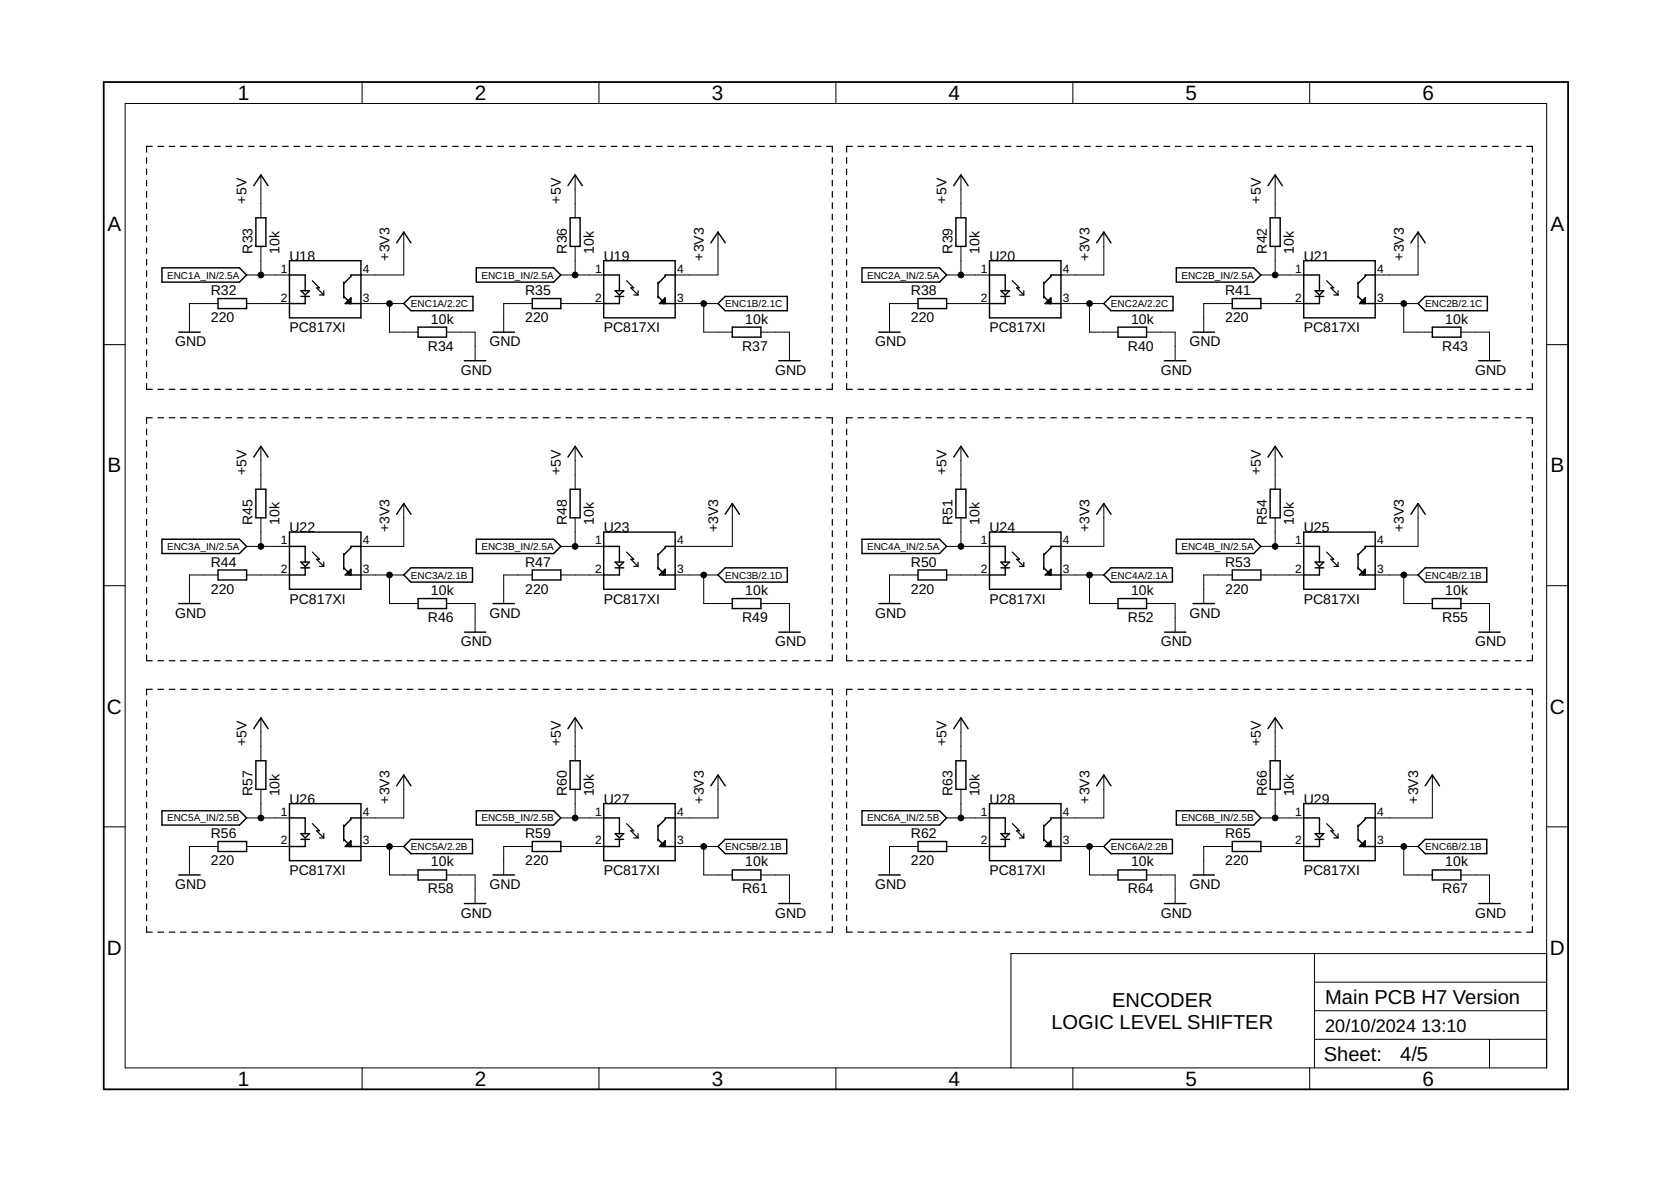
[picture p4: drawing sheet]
<svg xmlns="http://www.w3.org/2000/svg" width="297mm" height="210mm" viewBox="0 0 297 210" stroke-linecap="round" stroke-linejoin="round" font-family="sans-serif">
<g fill="none" stroke="#000" stroke-width=".21">
<path d="M26.1 28v1M26.1 30v1M26.1 32v1M26.1 34v1.1M26.1 36v1.1M26.1 38.1v1M27.1 26h-1v1M28.1 26h1M30.1 26h1M32.1 26h1M34.1 26h1M36.1 26h1"/>
<path d="M38.1 26h1.1M40.2 26h1M42.2 26h1M44.2 26h1M46.2 26h1M48.2 26h1M50.2 26h1M52.2 26h1.1M54.3 26h1M56.3 26h1M58.3 26h1M60.3 26h1"/>
<path d="M62.3 26h1M64.3 26h1M66.4 26h1M68.4 26h1M70.4 26h1M72.4 26h1M74.4 26h1M76.4 26h1M78.4 26h1.1M80.5 26h1M82.5 26h1M84.5 26h1"/>
<path d="M86.5 26h1M88.5 26h1M90.5 26h1M92.5 26h1.1M94.6 26h1M96.6 26h1M98.6 26h1M100.6 26h1M102.6 26h1M104.6 26h1M106.6 26h1.1M108.6 26h1.1"/>
<path d="M110.7 26h1M112.7 26h1M114.7 26h1M116.7 26h1M118.7 26h1M120.8 26h1M122.8 26h1M124.8 26h1M126.8 26h1M128.8 26h1M130.8 26h1M132.8 26h1.1"/>
<path d="M134.9 26h1M136.9 26h1M138.9 26h1M140.9 26h1M142.9 26h1M144.9 26h1M146.9 26h1.1v1M148 28v1M148 30v1M148 32v1M148 34v1.1M148 36v1.1"/>
<path d="M148 38.1v1M150.5 28v1M150.5 30v1M150.5 32v1M150.5 34v1.1M150.5 36v1.1M150.5 38.1v1M151.5 26h-1v1M152.5 26h1M154.5 26h1M156.5 26h1M158.6 26h1"/>
<path d="M160.6 26h1M162.6 26h1M164.6 26h1M166.6 26h1M168.6 26h1.1M170.6 26h1.1M172.7 26h1M174.7 26h1M176.7 26h1M178.7 26h1M180.7 26h1M182.7 26h1"/>
<path d="M184.7 26h1.1M186.8 26h1M188.8 26h1M190.8 26h1M192.8 26h1M194.8 26h1M196.8 26h1M198.8 26h1.1M200.9 26h1M202.9 26h1M204.9 26h1M206.9 26h1"/>
<path d="M208.9 26h1M210.9 26h1M213 26h1M215 26h1M217 26h1M219 26h1M221 26h1M223 26h1M225 26h1.1M227.1 26h1M229.1 26h1M231.1 26h1"/>
<path d="M233.1 26h1M235.1 26h1M237.1 26h1M239.1 26h1.1M241.2 26h1M243.2 26h1M245.2 26h1M247.2 26h1M249.2 26h1M251.2 26h1M253.2 26h1.1M255.2 26h1.1"/>
<path d="M257.3 26h1M259.3 26h1M261.3 26h1M263.3 26h1M265.3 26h1M267.4 26h1M269.4 26h1M271.4 26h1v1M272.4 28v1M272.4 30v1M272.4 32v1M272.4 34v1.1"/>
<path d="M272.4 36v1.1M272.4 38.1v1M26.1 40.1v1M26.1 42.1v1M26.1 44.1v1M26.1 46.1v1M26.1 48.1v1M26.1 50.1v1M26.1 52.1v1M26.1 54.1v1M26.1 56.1v1M26.1 58.1v1"/>
<path d="M55.5 49.9l1.3 1.3h-.5l1.3 1.2M56.8 52.4h.8M57.6 51.7v.7M111.4 49.9l1.2 1.3h-.5l1.3 1.2M112.6 52.4h.8M113.4 51.7v.7M148 40.1v1M148 42.1v1M148 44.1v1M148 46.1v1M148 48.1v1M148 50.1v1"/>
<path d="M148 52.1v1M148 54.1v1M148 56.1v1M148 58.1v1M150.5 40.1v1M150.5 42.1v1M150.5 44.1v1M150.5 46.1v1M150.5 48.1v1M150.5 50.1v1M150.5 52.1v1M150.5 54.1v1"/>
<path d="M150.5 56.1v1M150.5 58.1v1M180 49.9l1.2 1.3h-.5l1.3 1.2M181.2 52.4h.8M182 51.7v.7M235.8 49.9l1.3 1.3h-.5l1.2 1.2M237.1 52.4h.7M237.8 51.7v.7M272.4 40.1v1M272.4 42.1v1M272.4 44.1v1M272.4 46.1v1"/>
<path d="M272.4 48.1v1M272.4 50.1v1M272.4 52.1v1M272.4 54.1v1M272.4 56.1v1M272.4 58.1v1M26.1 60.1v1.1M26.1 62.1v1.1M26.1 64.2v1M26.1 66.2v1M26.1 68.2v1h1M26.1 76.3v1"/>
<path d="M26.1 78.3v1M27.1 74.3h-1v1M28.1 69.2h1M28.1 74.3h1M30.1 69.2h1M30.1 74.3h1M32.1 69.2h1M32.1 74.3h1M34.1 69.2h1M34.1 74.3h1M36.1 69.2h1M36.1 74.3h1"/>
<path d="M38.1 69.2h1.1M38.1 74.3h1.1M40.2 69.2h1M40.2 74.3h1M42.2 69.2h1M42.2 74.3h1M44.2 69.2h1M44.2 74.3h1M46.2 69.2h1M46.2 74.3h1M48.2 69.2h1M48.2 74.3h1"/>
<path d="M50.2 69.2h1M50.2 74.3h1M52.2 69.2h1.1M52.2 74.3h1.1M54.3 69.2h1M54.3 74.3h1M56.3 69.2h1M56.3 74.3h1M58.3 69.2h1M58.3 74.3h1M60.3 69.2h1M60.3 74.3h1"/>
<path d="M62.3 69.2h1M62.3 74.3h1M64.3 69.2h1M64.3 74.3h1M66.4 69.2h1M66.4 74.3h1M68.4 69.2h1M68.4 74.3h1M70.4 69.2h1M70.4 74.3h1M72.4 69.2h1M72.4 74.3h1"/>
<path d="M74.4 69.2h1M74.4 74.3h1M76.4 69.2h1M76.4 74.3h1M78.4 69.2h1.1M78.4 74.3h1.1M80.5 69.2h1M80.5 74.3h1M82.5 69.2h1M82.5 74.3h1M84.5 69.2h1M84.5 74.3h1"/>
<path d="M86.5 69.2h1M86.5 74.3h1M88.5 69.2h1M88.5 74.3h1M90.5 69.2h1M90.5 74.3h1M92.5 69.2h1.1M92.5 74.3h1.1M94.6 69.2h1M94.6 74.3h1M96.6 69.2h1M96.6 74.3h1"/>
<path d="M98.6 69.2h1M98.6 74.3h1M100.6 69.2h1M100.6 74.3h1M102.6 69.2h1M102.6 74.3h1M104.6 69.2h1M104.6 74.3h1M106.6 69.2h1.1M106.6 74.3h1.1M108.6 69.2h1.1M108.6 74.3h1.1"/>
<path d="M110.7 69.2h1M110.7 74.3h1M112.7 69.2h1M112.7 74.3h1M114.7 69.2h1M114.7 74.3h1M116.7 69.2h1M116.7 74.3h1M118.7 69.2h1M118.7 74.3h1M120.8 69.2h1M120.8 74.3h1"/>
<path d="M122.8 69.2h1M122.8 74.3h1M124.8 69.2h1M124.8 74.3h1M126.8 69.2h1M126.8 74.3h1M128.8 69.2h1M128.8 74.3h1M130.8 69.2h1M130.8 74.3h1M132.8 69.2h1.1M132.8 74.3h1.1"/>
<path d="M134.9 69.2h1M134.9 74.3h1M136.9 69.2h1M136.9 74.3h1M138.9 69.2h1M138.9 74.3h1M140.9 69.2h1M140.9 74.3h1M142.9 69.2h1M142.9 74.3h1M144.9 69.2h1M144.9 74.3h1"/>
<path d="M146.9 74.3h1.1v1M148 60.1v1.1M148 62.1v1.1M148 64.2v1M148 66.2v1M148 68.2v1h-1.1M148 76.3v1M148 78.3v1M150.5 68.2v1h1M150.5 60.1v1.1M150.5 62.1v1.1M150.5 64.2v1"/>
<path d="M150.5 66.2v1M150.5 76.3v1M150.5 78.3v1M151.5 74.3h-1v1M152.5 69.2h1M152.5 74.3h1M154.5 69.2h1M154.5 74.3h1M156.5 69.2h1M156.5 74.3h1M158.6 69.2h1M158.6 74.3h1"/>
<path d="M160.6 69.2h1M160.6 74.3h1M162.6 69.2h1M162.6 74.3h1M164.6 69.2h1M164.6 74.3h1M166.6 69.2h1M166.6 74.3h1M168.6 69.2h1.1M168.6 74.3h1.1M170.6 69.2h1.1M170.6 74.3h1.1"/>
<path d="M172.7 69.2h1M172.7 74.3h1M174.7 69.2h1M174.7 74.3h1M176.7 69.2h1M176.7 74.3h1M178.7 69.2h1M178.7 74.3h1M180.7 69.2h1M180.7 74.3h1M182.7 69.2h1M182.7 74.3h1"/>
<path d="M184.7 69.2h1.1M184.7 74.3h1.1M186.8 69.2h1M186.8 74.3h1M188.8 69.2h1M188.8 74.3h1M190.8 69.2h1M190.8 74.3h1M192.8 69.2h1M192.8 74.3h1M194.8 69.2h1M194.8 74.3h1"/>
<path d="M196.8 69.2h1M196.8 74.3h1M198.8 69.2h1.1M198.8 74.3h1.1M200.9 69.2h1M200.9 74.3h1M202.9 69.2h1M202.9 74.3h1M204.9 69.2h1M204.9 74.3h1M206.9 69.2h1M206.9 74.3h1"/>
<path d="M208.9 69.2h1M208.9 74.3h1M210.9 69.2h1M210.9 74.3h1M213 69.2h1M213 74.3h1M215 69.2h1M215 74.3h1M217 69.2h1M217 74.3h1M219 69.2h1M219 74.3h1"/>
<path d="M221 69.2h1M221 74.3h1M223 69.2h1M223 74.3h1M225 69.2h1.1M225 74.3h1.1M227.1 69.2h1M227.1 74.3h1M229.1 69.2h1M229.1 74.3h1M231.1 69.2h1M231.1 74.3h1"/>
<path d="M233.1 69.2h1M233.1 74.3h1M235.1 69.2h1M235.1 74.3h1M237.1 69.2h1M237.1 74.3h1M239.1 69.2h1.1M239.1 74.3h1.1M241.2 69.2h1M241.2 74.3h1M243.2 69.2h1M243.2 74.3h1"/>
<path d="M245.2 69.2h1M245.2 74.3h1M247.2 69.2h1M247.2 74.3h1M249.2 69.2h1M249.2 74.3h1M251.2 69.2h1M251.2 74.3h1M253.2 69.2h1.1M253.2 74.3h1.1M255.2 69.2h1.1M255.2 74.3h1.1"/>
<path d="M257.3 69.2h1M257.3 74.3h1M259.3 69.2h1M259.3 74.3h1M261.3 69.2h1M261.3 74.3h1M263.3 69.2h1M263.3 74.3h1M265.3 69.2h1M265.3 74.3h1M267.4 69.2h1M267.4 74.3h1"/>
<path d="M269.4 69.2h1M269.4 74.3h1M271.4 74.3h1v1M272.4 68.2v1h-1M272.4 60.1v1.1M272.4 62.1v1.1M272.4 64.2v1M272.4 66.2v1M272.4 76.3v1M272.4 78.3v1M26.1 80.3v1M26.1 82.3v1"/>
<path d="M26.1 84.3v1M26.1 86.3v1M26.1 88.3v1M26.1 90.3v1M26.1 92.3v1M26.1 94.3v1.1M26.1 96.4v.9M26.1 98.4v1M55.5 98.1l1.3 1.3h-.5l1.3 1.3M57.6 99.9v.8M111.4 98.1l1.2 1.3h-.5l1.3 1.3M113.4 99.9v.8"/>
<path d="M148 80.3v1M148 82.3v1M148 84.3v1M148 86.3v1M148 88.3v1M148 90.3v1M148 92.3v1M148 94.3v1.1M148 96.4v.9M148 98.4v1M150.5 80.3v1M150.5 82.3v1"/>
<path d="M150.5 84.3v1M150.5 86.3v1M150.5 88.3v1M150.5 90.3v1M150.5 92.3v1M150.5 94.3v1.1M150.5 96.4v.9M150.5 98.4v1M180 98.1l1.2 1.3h-.5l1.3 1.3M182 99.9v.8M235.8 98.1l1.3 1.3h-.5l1.2 1.3M237.8 99.9v.8"/>
<path d="M272.4 80.3v1M272.4 82.3v1M272.4 84.3v1M272.4 86.3v1M272.4 88.3v1M272.4 90.3v1M272.4 92.3v1M272.4 94.3v1.1M272.4 96.4v.9M272.4 98.4v1M26.1 100.4v1M26.1 102.4v1"/>
<path d="M26.1 104.4v1M26.1 106.4v1M26.1 108.4v1M26.1 110.4v1M26.1 112.4v1M26.1 114.4v1M26.1 116.4v1h1M28.1 117.4h1M30.1 117.4h1M32.1 117.4h1M34.1 117.4h1M36.1 117.4h1"/>
<path d="M38.1 117.4h1.1M40.2 117.4h1M42.2 117.4h1M44.2 117.4h1M46.2 117.4h1M48.2 117.4h1M50.2 117.4h1M52.2 117.4h1.1M54.3 117.4h1M56.3 117.4h1M56.8 100.7h.8M58.3 117.4h1"/>
<path d="M60.3 117.4h1M62.3 117.4h1M64.3 117.4h1M66.4 117.4h1M68.4 117.4h1M70.4 117.4h1M72.4 117.4h1M74.4 117.4h1M76.4 117.4h1M78.4 117.4h1.1M80.5 117.4h1M82.5 117.4h1"/>
<path d="M84.5 117.4h1M86.5 117.4h1M88.5 117.4h1M90.5 117.4h1M92.5 117.4h1.1M94.6 117.4h1M96.6 117.4h1M98.6 117.4h1M100.6 117.4h1M102.6 117.4h1M104.6 117.4h1M106.6 117.4h1.1"/>
<path d="M108.6 117.4h1.1M110.7 117.4h1M112.6 100.7h.8M112.7 117.4h1M114.7 117.4h1M116.7 117.4h1M118.7 117.4h1M120.8 117.4h1M122.8 117.4h1M124.8 117.4h1M126.8 117.4h1M128.8 117.4h1"/>
<path d="M130.8 117.4h1M132.8 117.4h1.1M134.9 117.4h1M136.9 117.4h1M138.9 117.4h1M140.9 117.4h1M142.9 117.4h1M144.9 117.4h1M148 100.4v1M148 102.4v1M148 104.4v1M148 106.4v1"/>
<path d="M148 108.4v1M148 110.4v1M148 112.4v1M148 114.4v1M148 116.4v1h-1.1M150.5 100.4v1M150.5 102.4v1M150.5 104.4v1M150.5 106.4v1M150.5 108.4v1M150.5 110.4v1M150.5 112.4v1"/>
<path d="M150.5 114.4v1M150.5 116.4v1h1M152.5 117.4h1M154.5 117.4h1M156.5 117.4h1M158.6 117.4h1M160.6 117.4h1M162.6 117.4h1M164.6 117.4h1M166.6 117.4h1M168.6 117.4h1.1M170.6 117.4h1.1"/>
<path d="M172.7 117.4h1M174.7 117.4h1M176.7 117.4h1M178.7 117.4h1M180.7 117.4h1M181.2 100.7h.8M182.7 117.4h1M184.7 117.4h1.1M186.8 117.4h1M188.8 117.4h1M190.8 117.4h1M192.8 117.4h1"/>
<path d="M194.8 117.4h1M196.8 117.4h1M198.8 117.4h1.1M200.9 117.4h1M202.9 117.4h1M204.9 117.4h1M206.9 117.4h1M208.9 117.4h1M210.9 117.4h1M213 117.4h1M215 117.4h1M217 117.4h1"/>
<path d="M219 117.4h1M221 117.4h1M223 117.4h1M225 117.4h1.1M227.1 117.4h1M229.1 117.4h1M231.1 117.4h1M233.1 117.4h1M235.1 117.4h1M237.1 100.7h.7M237.1 117.4h1M239.1 117.4h1.1"/>
<path d="M241.2 117.4h1M243.2 117.4h1M245.2 117.4h1M247.2 117.4h1M249.2 117.4h1M251.2 117.4h1M253.2 117.4h1.1M255.2 117.4h1.1M257.3 117.4h1M259.3 117.4h1M261.3 117.4h1M263.3 117.4h1"/>
<path d="M265.3 117.4h1M267.4 117.4h1M269.4 117.4h1M272.4 100.4v1M272.4 102.4v1M272.4 104.4v1M272.4 106.4v1M272.4 108.4v1M272.4 110.4v1M272.4 112.4v1M272.4 114.4v1M272.4 116.4v1h-1"/>
<path d="M26.1 124.5v1M26.1 126.5v1M26.1 128.5v1M26.1 130.5v1.1M26.1 132.5v1.1M26.1 134.6v1M26.1 136.6v1M26.1 138.6v1M27.1 122.5h-1v1M28.1 122.5h1M30.1 122.5h1M32.1 122.5h1"/>
<path d="M34.1 122.5h1M36.1 122.5h1M38.1 122.5h1.1M40.2 122.5h1M42.2 122.5h1M44.2 122.5h1M46.2 122.5h1M48.2 122.5h1M50.2 122.5h1M52.2 122.5h1.1M54.3 122.5h1M56.3 122.5h1"/>
<path d="M58.3 122.5h1M60.3 122.5h1M62.3 122.5h1M64.3 122.5h1M66.4 122.5h1M68.4 122.5h1M70.4 122.5h1M72.4 122.5h1M74.4 122.5h1M76.4 122.5h1M78.4 122.5h1.1M80.5 122.5h1"/>
<path d="M82.5 122.5h1M84.5 122.5h1M86.5 122.5h1M88.5 122.5h1M90.5 122.5h1M92.5 122.5h1.1M94.6 122.5h1M96.6 122.5h1M98.6 122.5h1M100.6 122.5h1M102.6 122.5h1M104.6 122.5h1"/>
<path d="M106.6 122.5h1.1M108.6 122.5h1.1M110.7 122.5h1M112.7 122.5h1M114.7 122.5h1M116.7 122.5h1M118.7 122.5h1M120.8 122.5h1M122.8 122.5h1M124.8 122.5h1M126.8 122.5h1M128.8 122.5h1"/>
<path d="M130.8 122.5h1M132.8 122.5h1.1M134.9 122.5h1M136.9 122.5h1M138.9 122.5h1M140.9 122.5h1M142.9 122.5h1M144.9 122.5h1M146.9 122.5h1.1v1M148 124.5v1M148 126.5v1M148 128.5v1"/>
<path d="M148 130.5v1.1M148 132.5v1.1M148 134.6v1M148 136.6v1M148 138.6v1M150.5 124.5v1M150.5 126.5v1M150.5 128.5v1M150.5 130.5v1.1M150.5 132.5v1.1M150.5 134.6v1M150.5 136.6v1"/>
<path d="M150.5 138.6v1M151.5 122.5h-1v1M152.5 122.5h1M154.5 122.5h1M156.5 122.5h1M158.6 122.5h1M160.6 122.5h1M162.6 122.5h1M164.6 122.5h1M166.6 122.5h1M168.6 122.5h1.1M170.6 122.5h1.1"/>
<path d="M172.7 122.5h1M174.7 122.5h1M176.7 122.5h1M178.7 122.5h1M180.7 122.5h1M182.7 122.5h1M184.7 122.5h1.1M186.8 122.5h1M188.8 122.5h1M190.8 122.5h1M192.8 122.5h1M194.8 122.5h1"/>
<path d="M196.8 122.5h1M198.8 122.5h1.1M200.9 122.5h1M202.9 122.5h1M204.9 122.5h1M206.9 122.5h1M208.9 122.5h1M210.9 122.5h1M213 122.5h1M215 122.5h1M217 122.5h1M219 122.5h1"/>
<path d="M221 122.5h1M223 122.5h1M225 122.5h1.1M227.1 122.5h1M229.1 122.5h1M231.1 122.5h1M233.1 122.5h1M235.1 122.5h1M237.1 122.5h1M239.1 122.5h1.1M241.2 122.5h1M243.2 122.5h1"/>
<path d="M245.2 122.5h1M247.2 122.5h1M249.2 122.5h1M251.2 122.5h1M253.2 122.5h1.1M255.2 122.5h1.1M257.3 122.5h1M259.3 122.5h1M261.3 122.5h1M263.3 122.5h1M265.3 122.5h1M267.4 122.5h1"/>
<path d="M269.4 122.5h1M271.4 122.5h1v1M272.4 124.5v1M272.4 126.5v1M272.4 128.5v1M272.4 130.5v1.1M272.4 132.5v1.1M272.4 134.6v1M272.4 136.6v1M272.4 138.6v1M26.1 140.6v1M26.1 142.6v1"/>
<path d="M26.1 144.6v1M26.1 146.6v1M26.1 148.6v1M26.1 150.6v1M26.1 152.6v1M26.1 154.6v1M26.1 156.6v1M26.1 158.6v1.1M55.5 146.4l1.3 1.3h-.5l1.3 1.2M56.8 148.9h.8M57.6 148.2v.7M111.4 146.4l1.2 1.3h-.5l1.3 1.2"/>
<path d="M112.6 148.9h.8M113.4 148.2v.7M148 140.6v1M148 142.6v1M148 144.6v1M148 146.6v1M148 148.6v1M148 150.6v1M148 152.6v1M148 154.6v1M148 156.6v1M148 158.6v1.1"/>
<path d="M150.5 140.6v1M150.5 142.6v1M150.5 144.6v1M150.5 146.6v1M150.5 148.6v1M150.5 150.6v1M150.5 152.6v1M150.5 154.6v1M150.5 156.6v1M150.5 158.6v1.1M180 146.4l1.2 1.3h-.5l1.3 1.2M181.2 148.9h.8"/>
<path d="M182 148.2v.7M235.8 146.4l1.3 1.3h-.5l1.2 1.2M237.1 148.9h.7M237.8 148.2v.7M272.4 140.6v1M272.4 142.6v1M272.4 144.6v1M272.4 146.6v1M272.4 148.6v1M272.4 150.6v1M272.4 152.6v1M272.4 154.6v1"/>
<path d="M272.4 156.6v1M272.4 158.6v1.1M26.1 160.7v1M26.1 162.7v1M26.1 164.7v1h1M28.1 165.7h1M30.1 165.7h1M32.1 165.7h1M34.1 165.7h1M36.1 165.7h1M38.1 165.7h1.1M40.2 165.7h1"/>
<path d="M42.2 165.7h1M44.2 165.7h1M46.2 165.7h1M48.2 165.7h1M50.2 165.7h1M52.2 165.7h1.1M54.3 165.7h1M56.3 165.7h1M58.3 165.7h1M60.3 165.7h1M62.3 165.7h1M64.3 165.7h1"/>
<path d="M66.4 165.7h1M68.4 165.7h1M70.4 165.7h1M72.4 165.7h1M74.4 165.7h1M76.4 165.7h1M78.4 165.7h1.1M80.5 165.7h1M82.5 165.7h1M84.5 165.7h1M86.5 165.7h1M88.5 165.7h1"/>
<path d="M90.5 165.7h1M92.5 165.7h1.1M94.6 165.7h1M96.6 165.7h1M98.6 165.7h1M100.6 165.7h1M102.6 165.7h1M104.6 165.7h1M106.6 165.7h1.1M108.6 165.7h1.1M110.7 165.7h1M112.7 165.7h1"/>
<path d="M114.7 165.7h1M116.7 165.7h1M118.7 165.7h1M120.8 165.7h1M122.8 165.7h1M124.8 165.7h1M126.8 165.7h1M128.8 165.7h1M130.8 165.7h1M132.8 165.7h1.1M134.9 165.7h1M136.9 165.7h1"/>
<path d="M138.9 165.7h1M140.9 165.7h1M142.9 165.7h1M144.9 165.7h1M148 160.7v1M148 162.7v1M148 164.7v1h-1.1M150.5 160.7v1M150.5 162.7v1M150.5 164.7v1h1M152.5 165.7h1M154.5 165.7h1"/>
<path d="M156.5 165.7h1M158.6 165.7h1M160.6 165.7h1M162.6 165.7h1M164.6 165.7h1M166.6 165.7h1M168.6 165.7h1.1M170.6 165.7h1.1M172.7 165.7h1M174.7 165.7h1M176.7 165.7h1M178.7 165.7h1"/>
<path d="M180.7 165.7h1M182.7 165.7h1M184.7 165.7h1.1M186.8 165.7h1M188.8 165.7h1M190.8 165.7h1M192.8 165.7h1M194.8 165.7h1M196.8 165.7h1M198.8 165.7h1.1M200.9 165.7h1M202.9 165.7h1"/>
<path d="M204.9 165.7h1M206.9 165.7h1M208.9 165.7h1M210.9 165.7h1M213 165.7h1M215 165.7h1M217 165.7h1M219 165.7h1M221 165.7h1M223 165.7h1M225 165.7h1.1M227.1 165.7h1"/>
<path d="M229.1 165.7h1M231.1 165.7h1M233.1 165.7h1M235.1 165.7h1M237.1 165.7h1M239.1 165.7h1.1M241.2 165.7h1M243.2 165.7h1M245.2 165.7h1M247.2 165.7h1M249.2 165.7h1M251.2 165.7h1"/>
<path d="M253.2 165.7h1.1M255.2 165.7h1.1M257.3 165.7h1M259.3 165.7h1M261.3 165.7h1M263.3 165.7h1M265.3 165.7h1M267.4 165.7h1M269.4 165.7h1M272.4 160.7v1M272.4 162.7v1M272.4 164.7v1h-1"/>
</g>
<g fill="none" stroke="#000" stroke-width=".25">
<path d="M45.1 33l1.3-1.9 1.2 1.9M45.5 38.7h1.8v5.1h-1.8zM101 33l1.2-1.9 1.3 1.9M101.3 38.7h1.8v5.1h-1.8zM169.5 33l1.3-1.9 1.3 1.9M169.9 38.7h1.8v5.1h-1.8zM225.4 33l1.3-1.9 1.2 1.9M225.8 38.7h1.8v5.1h-1.8zM28.8 47.6h13.8l1.2 1.3-1.2 1.2h-13.8zM31.8 59h3.8M38.8 53.1h5v1.7h-5zM51.5 48.9h2.8v2.8"/>
<path d="M51.5 46.3h12.7v10.2h-12.7zM53.5 52.7h1.5M53.5 51.7h1.5l-.7 .7zM54.3 52.7v1.3h-2.8M61.1 52.7l1.3 1.3v-1.1l-1 1.1h2.8M61.1 50.1v2.8M61.6 53.7h.3M61.9 53.7l.2 .3v-.6l.3 .3M62.4 53.2l-.5 .5M64.2 48.9h-1.8v.2l-1.3 1.3M70.5 43.2l1.3-1.9 1.2 1.9M73 52.7h11.1v2.5h-11.1l-1.2-1.2z"/>
<path d="M74.3 58.1h5.1v1.8h-5.1zM84.7 47.6h13.7l1.3 1.3-1.3 1.2h-13.7zM87.6 59h3.8M94.6 53.1h5.1v1.7h-5.1zM107.3 48.9h2.8v2.8M107.3 46.3h12.7v10.2h-12.7zM109.3 52.7h1.6M109.3 51.7h1.6l-.8 .7zM110.1 52.7v1.3h-2.8M117 52.7l1.2 1.3v-1.1l-1 1.1h2.8M117 50.1v2.8M117.5 53.7h.2"/>
<path d="M117.7 53.7l.3 .3v-.6l.2 .3M118.2 53.2l-.5 .5M120 48.9h-1.8v.2l-1.2 1.3M126.4 43.2l1.2-1.9 1.3 1.9M128.9 52.7h11.1v2.5h-11.1l-1.3-1.2zM130.2 58.1h5.1v1.8h-5.1zM153.2 47.6h13.8l1.3 1.3-1.3 1.2h-13.8zM156.2 59h3.8M163.2 53.1h5.1v1.7h-5.1zM175.9 48.9h2.8v2.8M175.9 46.3h12.7v10.2h-12.7zM177.9 52.7h1.6"/>
<path d="M177.9 51.7h1.6l-.8 .7zM178.7 52.7v1.3h-2.8M185.5 52.7l1.3 1.3v-1.1l-1 1.1h2.8M185.5 50.1v2.8M186.1 53.7h.2M186.3 53.7l.3 .3v-.6l.2 .3M186.8 53.2l-.5 .5M188.6 48.9h-1.8v.2l-1.3 1.3M194.9 43.2l1.3-1.9 1.3 1.9M196.2 54l1.3-1.3h11v2.5h-11zM198.7 58.1h5.1v1.8h-5.1zM209.1 47.6h13.8l1.2 1.3-1.2 1.2h-13.8z"/>
<path d="M212.1 59h3.8M219.1 53.1h5v1.7h-5zM231.8 48.9h2.7v2.8M231.8 46.3h12.7v10.2h-12.7zM233.8 52.7h1.5M233.8 51.7h1.5l-.8 .7zM234.5 52.7v1.3h-2.7M241.4 52.7l1.3 1.3v-1.1l-1 1.1h2.8M241.4 50.1v2.8M241.9 53.7h.3M242.2 53.7l.2 .3v-.6l.3 .3M242.7 53.2l-.5 .5"/>
<path d="M244.5 48.9h-1.8v.2l-1.3 1.3M250.8 43.2l1.3-1.9 1.2 1.9M253.3 52.7h11.1v2.5h-11.1l-1.2-1.2zM254.6 58.1h5.1v1.8h-5.1zM82.5 64.1h3.9M138.4 64.1h3.8M207 64.1h3.8M262.9 64.1h3.8M28.8 95.8h13.8l1.2 1.3-1.2 1.3h-13.8zM45.1 81.2l1.3-1.9 1.2 1.9M45.5 87h1.8v5h-1.8zM51.5 97.1h2.8v2.8"/>
<path d="M51.5 94.6h12.7v10.1h-12.7zM53.5 99.9h1.5l-.7 .8zM61.1 98.4v2.8M64.2 97.1h-1.8v.3l-1.3 1.2M70.5 91.4l1.3-1.9 1.2 1.9M84.7 95.8h13.7l1.3 1.3-1.3 1.3h-13.7zM101 81.2l1.2-1.9 1.3 1.9M101.3 87h1.8v5h-1.8zM107.3 97.1h2.8v2.8M107.3 94.6h12.7v10.1h-12.7zM109.3 99.9h1.6l-.8 .8zM117 98.4v2.8"/>
<path d="M120 97.1h-1.8v.3l-1.2 1.2M128.9 91.4l1.3-1.9 1.2 1.9M153.2 95.8h13.8l1.3 1.3-1.3 1.3h-13.8zM169.5 81.2l1.3-1.9 1.3 1.9M169.9 87h1.8v5h-1.8zM175.9 97.1h2.8v2.8M175.9 94.6h12.7v10.1h-12.7zM177.9 99.9h1.6l-.8 .8zM185.5 98.4v2.8M188.6 97.1h-1.8v.3l-1.3 1.2M194.9 91.4l1.3-1.9 1.3 1.9M209.1 95.8h13.8l1.2 1.3-1.2 1.3h-13.8z"/>
<path d="M225.4 81.2l1.3-1.9 1.2 1.9M225.8 87h1.8v5h-1.8zM231.8 97.1h2.7v2.8M231.8 94.6h12.7v10.1h-12.7zM233.8 99.9h1.5l-.8 .8zM241.4 98.4v2.8M244.5 97.1h-1.8v.3l-1.3 1.2M250.8 91.4l1.3-1.9 1.2 1.9M31.8 107.3h3.8M38.8 101.3h5v1.8h-5zM53.5 100.9h1.5M54.3 100.9v1.3h-2.8"/>
<path d="M61.1 100.9l1.3 1.3v-1l-1 1h2.8M61.6 101.9h.3M61.9 101.9l.2 .3v-.5l.3 .2M62.4 101.4l-.5 .5M71.8 102.2l1.2-1.3h11v2.6h-11zM74.3 106.4h5.1v1.8h-5.1zM82.5 112.4h3.9M87.6 107.3h3.8M94.6 101.3h5.1v1.8h-5.1zM109.3 100.9h1.6M110.1 100.9v1.3h-2.8M117 100.9l1.2 1.3v-1l-1 1h2.8"/>
<path d="M117.5 101.9h.2M117.7 101.9l.3 .3v-.5l.2 .2M118.2 101.4l-.5 .5M128.9 100.9h11.1v2.6h-11.1l-1.3-1.3zM130.2 106.4h5.1v1.8h-5.1zM138.4 112.4h3.8M156.2 107.3h3.8M163.2 101.3h5.1v1.8h-5.1zM177.9 100.9h1.6M178.7 100.9v1.3h-2.8M185.5 100.9l1.3 1.3v-1l-1 1h2.8M186.1 101.9h.2"/>
<path d="M186.3 101.9l.3 .3v-.5l.2 .2M186.8 101.4l-.5 .5M197.5 100.9h10.9v2.6h-10.9l-1.3-1.3zM198.7 106.4h5.1v1.8h-5.1zM207 112.4h3.8M212.1 107.3h3.8M219.1 101.3h5v1.8h-5zM233.8 100.9h1.5M234.5 100.9v1.3h-2.7M241.4 100.9l1.3 1.3v-1l-1 1h2.8M241.9 101.9h.3M242.2 101.9l.2 .3v-.5l.3 .2"/>
<path d="M242.7 101.4l-.5 .5M253.3 100.9h11v2.6h-11l-1.2-1.3zM254.6 106.4h5.1v1.8h-5.1zM262.9 112.4h3.8M45.1 129.5l1.3-1.9 1.2 1.9M45.5 135.2h1.8v5.1h-1.8zM70.5 139.7l1.3-1.9 1.2 1.9M101 129.5l1.2-1.9 1.3 1.9M101.3 135.2h1.8v5.1h-1.8zM126.4 139.7l1.2-1.9 1.3 1.9M169.5 129.5l1.3-1.9 1.3 1.9M169.9 135.2h1.8v5.1h-1.8z"/>
<path d="M194.9 139.7l1.3-1.9 1.3 1.9M225.4 129.5l1.3-1.9 1.2 1.9M225.8 135.2h1.8v5.1h-1.8zM253.3 139.7l1.3-1.9 1.3 1.9M28.8 144.1h13.8l1.2 1.3-1.2 1.2h-13.8zM31.8 155.5h3.8M38.8 149.6h5v1.7h-5zM51.5 145.4h2.8v2.8M51.5 142.8h12.7v10.2h-12.7zM53.5 149.2h1.5M53.5 148.2h1.5l-.7 .7zM54.3 149.2v1.3h-2.8"/>
<path d="M61.1 149.2l1.3 1.3v-1.1l-1 1.1h2.8M61.1 146.6v2.8M61.6 150.2h.3M61.9 150.2l.2 .3v-.6l.3 .3M62.4 149.7l-.5 .5M64.2 145.4h-1.8v.2l-1.3 1.3M71.8 150.5l1.2-1.3h11v2.5h-11zM74.3 154.6h5.1v1.8h-5.1zM84.7 144.1h13.7l1.3 1.3-1.3 1.2h-13.7zM87.6 155.5h3.8M94.6 149.6h5.1v1.7h-5.1zM107.3 145.4h2.8v2.8"/>
<path d="M107.3 142.8h12.7v10.2h-12.7zM109.3 149.2h1.6M109.3 148.2h1.6l-.8 .7zM110.1 149.2v1.3h-2.8M117 149.2l1.2 1.3v-1.1l-1 1.1h2.8M117 146.6v2.8M117.5 150.2h.2M117.7 150.2l.3 .3v-.6l.2 .3M118.2 149.7l-.5 .5M120 145.4h-1.8v.2l-1.2 1.3M128.9 149.2h10.9v2.5h-10.9l-1.3-1.2zM130.2 154.6h5.1v1.8h-5.1z"/>
<path d="M153.2 144.1h13.8l1.3 1.3-1.3 1.2h-13.8zM156.2 155.5h3.8M163.2 149.6h5.1v1.7h-5.1zM175.9 145.4h2.8v2.8M175.9 142.8h12.7v10.2h-12.7zM177.9 149.2h1.6M177.9 148.2h1.6l-.8 .7zM178.7 149.2v1.3h-2.8M185.5 149.2l1.3 1.3v-1.1l-1 1.1h2.8M185.5 146.6v2.8M186.1 150.2h.2M186.3 150.2l.3 .3v-.6l.2 .3"/>
<path d="M186.8 149.7l-.5 .5M188.6 145.4h-1.8v.2l-1.3 1.3M197.5 149.2h10.9v2.5h-10.9l-1.3-1.2zM198.7 154.6h5.1v1.8h-5.1zM209.1 144.1h13.8l1.2 1.3-1.2 1.2h-13.8zM212.1 155.5h3.8M219.1 149.6h5v1.7h-5zM231.8 145.4h2.7v2.8M231.8 142.8h12.7v10.2h-12.7zM233.8 149.2h1.5M233.8 148.2h1.5l-.8 .7zM234.5 149.2v1.3h-2.7"/>
<path d="M241.4 149.2l1.3 1.3v-1.1l-1 1.1h2.8M241.4 146.6v2.8M241.9 150.2h.3M242.2 150.2l.2 .3v-.6l.3 .3M242.7 149.7l-.5 .5M244.5 145.4h-1.8v.2l-1.3 1.3M252.1 150.5l1.2-1.3h11v2.5h-11zM254.6 154.6h5.1v1.8h-5.1zM82.5 160.6h3.9M138.4 160.6h3.8M207 160.6h3.8M262.9 160.6h3.8"/>
</g>
<g fill="none" stroke="#000" stroke-width=".18">
<path d="M22.2 18.4h252.7v171.4h-252.7zM64.4 14.6v3.8M106.5 14.6v3.8M148.6 14.6v3.8M190.7 14.6v3.8M232.8 14.6v3.8M46.4 31.1v7.6M102.2 31.1v7.6M170.8 31.1v7.6M226.7 31.1v7.6M38.8 54h-5.1v5M43.8 48.9h7.7"/>
<path d="M43.8 54h7.7M46.4 43.8v5.1M64.2 54h7.6M69.2 54v5h5.1M71.8 41.3v7.6h-7.6M79.4 59h5.1v5.1M94.6 54h-5.1v5M99.7 48.9h7.6M99.7 54h7.6M102.2 43.8v5.1M120 54h7.6M125.1 54v5h5.1"/>
<path d="M127.6 41.3v7.6h-7.6M135.3 59h5v5.1M163.2 54h-5.1v5M168.3 48.9h7.6M168.3 54h7.6M170.8 43.8v5.1M188.6 54h7.6M193.7 54v5h5M196.2 41.3v7.6h-7.6M203.8 59h5.1v5.1M219.1 54h-5.1v5M224.1 48.9h7.7"/>
<path d="M224.1 54h7.7M226.7 43.8v5.1M244.5 54h7.6M249.5 54v5h5.1M252.1 41.3v7.6h-7.6M259.7 59h5.1v5.1M18.4 61.3h3.8M46.4 79.3v7.7M102.2 79.3v7.7M170.8 79.3v7.7M226.7 79.3v7.7M274.9 61.3h3.8"/>
<path d="M43.8 97.1h7.7M46.4 92v5.1M71.8 89.5v7.6h-7.6M99.7 97.1h7.6M102.2 92v5.1M130.2 89.5v7.6h-10.2M168.3 97.1h7.6M170.8 92v5.1M196.2 89.5v7.6h-7.6M224.1 97.1h7.7M226.7 92v5.1M252.1 89.5v7.6h-7.6"/>
<path d="M18.4 104.1h3.8M38.8 102.2h-5.1v5.1M43.8 102.2h7.7M64.2 102.2h7.6M69.2 102.2v5.1h5.1M79.4 107.3h5.1v5.1M94.6 102.2h-5.1v5.1M99.7 102.2h7.6M120 102.2h7.6M125.1 102.2v5.1h5.1M135.3 107.3h5v5.1M163.2 102.2h-5.1v5.1"/>
<path d="M168.3 102.2h7.6M188.6 102.2h7.6M193.7 102.2v5.1h5M203.8 107.3h5.1v5.1M219.1 102.2h-5.1v5.1M224.1 102.2h7.7M244.5 102.2h7.6M249.5 102.2v5.1h5.1M259.7 107.3h5.1v5.1M274.9 104.1h3.8M46.4 127.6v7.6M71.8 137.8v7.6h-7.6"/>
<path d="M102.2 127.6v7.6M127.6 137.8v7.6h-7.6M170.8 127.6v7.6M196.2 137.8v7.6h-7.6M226.7 127.6v7.6M254.6 137.8v7.6h-10.1M18.4 147h3.8M38.8 150.5h-5.1v5M43.8 145.4h7.7M43.8 150.5h7.7M46.4 140.3v5.1M64.2 150.5h7.6"/>
<path d="M69.2 150.5v5h5.1M79.4 155.5h5.1v5.1M94.6 150.5h-5.1v5M99.7 145.4h7.6M99.7 150.5h7.6M102.2 140.3v5.1M120 150.5h7.6M125.1 150.5v5h5.1M135.3 155.5h5v5.1M163.2 150.5h-5.1v5M168.3 145.4h7.6M168.3 150.5h7.6"/>
<path d="M170.8 140.3v5.1M188.6 150.5h7.6M193.7 150.5v5h5M203.8 155.5h5.1v5.1M219.1 150.5h-5.1v5M224.1 145.4h7.7M224.1 150.5h7.7M226.7 140.3v5.1M244.5 150.5h7.6M249.5 150.5v5h5.1M259.7 155.5h5.1v5.1M274.9 147h3.8"/>
<path d="M233.7 169.5v20.3M233.7 179.6h41.2M233.7 174.6h41.2M274.9 169.5h-95.2v20.3M64.4 189.8v3.8M106.5 189.8v3.8M148.6 189.8v3.8M190.7 189.8v3.8M232.8 189.8v3.8M233.7 184.7h41.2M264.8 184.7v5.1"/>
</g>
<path d="M18.4 14.6h260.3v179h-260.3z" fill="none" stroke="#000" stroke-width=".32"/>
<g fill="#000" stroke="#000" stroke-width=".18">
<circle cx="46.4" cy="48.9" r=".51"/>
<circle cx="69.2" cy="54" r=".51"/>
<circle cx="102.2" cy="48.9" r=".51"/>
<circle cx="125.1" cy="54" r=".51"/>
<circle cx="170.8" cy="48.9" r=".51"/>
<circle cx="193.7" cy="54" r=".51"/>
<circle cx="226.7" cy="48.9" r=".51"/>
<circle cx="249.5" cy="54" r=".51"/>
<circle cx="46.4" cy="97.1" r=".51"/>
<circle cx="102.2" cy="97.1" r=".51"/>
<circle cx="170.8" cy="97.1" r=".51"/>
<circle cx="226.7" cy="97.1" r=".51"/>
<circle cx="69.2" cy="102.2" r=".51"/>
<circle cx="125.1" cy="102.2" r=".51"/>
<circle cx="193.7" cy="102.2" r=".51"/>
<circle cx="249.5" cy="102.2" r=".51"/>
<circle cx="46.4" cy="145.4" r=".51"/>
<circle cx="69.2" cy="150.5" r=".51"/>
<circle cx="102.2" cy="145.4" r=".51"/>
<circle cx="125.1" cy="150.5" r=".51"/>
<circle cx="170.8" cy="145.4" r=".51"/>
<circle cx="193.7" cy="150.5" r=".51"/>
<circle cx="226.7" cy="145.4" r=".51"/>
<circle cx="249.5" cy="150.5" r=".51"/>
</g>
<g font-size="3.7">
<text x="42.3" y="17.8">1</text>
<text x="84.4" y="17.8">2</text>
<text x="126.5" y="17.8">3</text>
<text x="168.6" y="17.8">4</text>
<text x="210.7" y="17.8">5</text>
<text x="252.9" y="17.8">6</text>
<text x="19.1" y="41.1">A</text>
<text x="275.6" y="41.1">A</text>
<text x="19.1" y="84">B</text>
<text x="275.6" y="84">B</text>
<text x="19" y="126.8">C</text>
<text x="275.5" y="126.8">C</text>
<text x="19" y="169.7">D</text>
<text x="275.5" y="169.7">D</text>
<text x="42.3" y="193">1</text>
<text x="84.4" y="193">2</text>
<text x="126.5" y="193">3</text>
<text x="168.6" y="193">4</text>
<text x="210.7" y="193">5</text>
<text x="252.9" y="193">6</text>
</g>
<g font-size="3.6">
<text x="197.7" y="179">ENCODER</text>
<text x="235.6" y="178.4">Main PCB H7 Version</text>
<text x="186.9" y="182.8">LOGIC LEVEL SHIFTER</text>
<text x="235.3" y="188.7">Sheet:</text>
<text x="248.9" y="188.5">4/5</text>
</g>
<g font-size="3.2">
<text x="235.6" y="183.5">20/10/2024</text>
<text x="252.6" y="183.5">13:10</text>
</g>
<g font-size="2.5">
<text x="43.8" y="36.2" transform="rotate(-90 43.8 36.2)">+5V</text>
<text x="99.7" y="36.2" transform="rotate(-90 99.7 36.2)">+5V</text>
<text x="168.3" y="36.2" transform="rotate(-90 168.3 36.2)">+5V</text>
<text x="224.1" y="36.2" transform="rotate(-90 224.1 36.2)">+5V</text>
<text x="44.9" y="45.1" transform="rotate(-90 44.9 45.1)">R33</text>
<text x="49.7" y="45.1" transform="rotate(-90 49.7 45.1)">10k</text>
<text x="51.5" y="46.3">U18</text>
<text x="69.2" y="46.3" transform="rotate(-90 69.2 46.3)">+3V3</text>
<text x="100.7" y="45.1" transform="rotate(-90 100.7 45.1)">R36</text>
<text x="105.5" y="45.1" transform="rotate(-90 105.5 45.1)">10k</text>
<text x="107.3" y="46.3">U19</text>
<text x="125.1" y="46.3" transform="rotate(-90 125.1 46.3)">+3V3</text>
<text x="169.3" y="45.1" transform="rotate(-90 169.3 45.1)">R39</text>
<text x="174.1" y="45.1" transform="rotate(-90 174.1 45.1)">10k</text>
<text x="175.9" y="46.3">U20</text>
<text x="193.7" y="46.3" transform="rotate(-90 193.7 46.3)">+3V3</text>
<text x="225.2" y="45.1" transform="rotate(-90 225.2 45.1)">R42</text>
<text x="230" y="45.1" transform="rotate(-90 230 45.1)">10k</text>
<text x="231.8" y="46.3">U21</text>
<text x="249.5" y="46.3" transform="rotate(-90 249.5 46.3)">+3V3</text>
<text x="37.5" y="52.4">R32</text>
<text x="93.4" y="52.4">R35</text>
<text x="161.9" y="52.4">R38</text>
<text x="217.8" y="52.4">R41</text>
<text x="37.5" y="57.2">220</text>
<text x="51.5" y="59">PC817XI</text>
<text x="76.6" y="57.5">10k</text>
<text x="93.4" y="57.2">220</text>
<text x="107.3" y="59">PC817XI</text>
<text x="132.5" y="57.5">10k</text>
<text x="161.9" y="57.2">220</text>
<text x="175.9" y="59">PC817XI</text>
<text x="201.1" y="57.5">10k</text>
<text x="217.8" y="57.2">220</text>
<text x="231.8" y="59">PC817XI</text>
<text x="256.9" y="57.5">10k</text>
<text x="31.1" y="61.6">GND</text>
<text x="76.1" y="62.3">R34</text>
<text x="87" y="61.6">GND</text>
<text x="131.9" y="62.3">R37</text>
<text x="155.6" y="61.6">GND</text>
<text x="200.5" y="62.3">R40</text>
<text x="211.4" y="61.6">GND</text>
<text x="256.4" y="62.3">R43</text>
<text x="81.9" y="66.6">GND</text>
<text x="137.8" y="66.6">GND</text>
<text x="206.4" y="66.6">GND</text>
<text x="262.2" y="66.6">GND</text>
<text x="43.8" y="84.4" transform="rotate(-90 43.8 84.4)">+5V</text>
<text x="99.7" y="84.4" transform="rotate(-90 99.7 84.4)">+5V</text>
<text x="168.3" y="84.4" transform="rotate(-90 168.3 84.4)">+5V</text>
<text x="224.1" y="84.4" transform="rotate(-90 224.1 84.4)">+5V</text>
<text x="44.9" y="93.3" transform="rotate(-90 44.9 93.3)">R45</text>
<text x="49.7" y="93.3" transform="rotate(-90 49.7 93.3)">10k</text>
<text x="51.5" y="94.6">U22</text>
<text x="69.2" y="94.6" transform="rotate(-90 69.2 94.6)">+3V3</text>
<text x="100.7" y="93.3" transform="rotate(-90 100.7 93.3)">R48</text>
<text x="105.5" y="93.3" transform="rotate(-90 105.5 93.3)">10k</text>
<text x="107.3" y="94.6">U23</text>
<text x="127.6" y="94.6" transform="rotate(-90 127.6 94.6)">+3V3</text>
<text x="169.3" y="93.3" transform="rotate(-90 169.3 93.3)">R51</text>
<text x="174.1" y="93.3" transform="rotate(-90 174.1 93.3)">10k</text>
<text x="175.9" y="94.6">U24</text>
<text x="193.7" y="94.6" transform="rotate(-90 193.7 94.6)">+3V3</text>
<text x="225.2" y="93.3" transform="rotate(-90 225.2 93.3)">R54</text>
<text x="230" y="93.3" transform="rotate(-90 230 93.3)">10k</text>
<text x="231.8" y="94.6">U25</text>
<text x="249.5" y="94.6" transform="rotate(-90 249.5 94.6)">+3V3</text>
<text x="37.5" y="100.7">R44</text>
<text x="93.4" y="100.7">R47</text>
<text x="161.9" y="100.7">R50</text>
<text x="217.8" y="100.7">R53</text>
<text x="37.5" y="105.5">220</text>
<text x="51.5" y="107.3">PC817XI</text>
<text x="76.6" y="105.8">10k</text>
<text x="93.4" y="105.5">220</text>
<text x="107.3" y="107.3">PC817XI</text>
<text x="132.5" y="105.8">10k</text>
<text x="161.9" y="105.5">220</text>
<text x="175.9" y="107.3">PC817XI</text>
<text x="201.1" y="105.8">10k</text>
<text x="217.8" y="105.5">220</text>
<text x="231.8" y="107.3">PC817XI</text>
<text x="256.9" y="105.8">10k</text>
<text x="31.1" y="109.8">GND</text>
<text x="76.1" y="110.5">R46</text>
<text x="87" y="109.8">GND</text>
<text x="131.9" y="110.5">R49</text>
<text x="155.6" y="109.8">GND</text>
<text x="200.5" y="110.5">R52</text>
<text x="211.4" y="109.8">GND</text>
<text x="256.4" y="110.5">R55</text>
<text x="81.9" y="114.9">GND</text>
<text x="137.8" y="114.9">GND</text>
<text x="206.4" y="114.9">GND</text>
<text x="262.2" y="114.9">GND</text>
<text x="43.8" y="132.7" transform="rotate(-90 43.8 132.7)">+5V</text>
<text x="99.7" y="132.7" transform="rotate(-90 99.7 132.7)">+5V</text>
<text x="168.3" y="132.7" transform="rotate(-90 168.3 132.7)">+5V</text>
<text x="224.1" y="132.7" transform="rotate(-90 224.1 132.7)">+5V</text>
<text x="44.9" y="141.6" transform="rotate(-90 44.9 141.6)">R57</text>
<text x="49.7" y="141.6" transform="rotate(-90 49.7 141.6)">10k</text>
<text x="51.5" y="142.8">U26</text>
<text x="69.2" y="142.8" transform="rotate(-90 69.2 142.8)">+3V3</text>
<text x="100.7" y="141.6" transform="rotate(-90 100.7 141.6)">R60</text>
<text x="105.5" y="141.6" transform="rotate(-90 105.5 141.6)">10k</text>
<text x="107.3" y="142.8">U27</text>
<text x="125.1" y="142.8" transform="rotate(-90 125.1 142.8)">+3V3</text>
<text x="169.3" y="141.6" transform="rotate(-90 169.3 141.6)">R63</text>
<text x="174.1" y="141.6" transform="rotate(-90 174.1 141.6)">10k</text>
<text x="175.9" y="142.8">U28</text>
<text x="193.7" y="142.8" transform="rotate(-90 193.7 142.8)">+3V3</text>
<text x="225.2" y="141.6" transform="rotate(-90 225.2 141.6)">R66</text>
<text x="230" y="141.6" transform="rotate(-90 230 141.6)">10k</text>
<text x="231.8" y="142.8">U29</text>
<text x="252.1" y="142.8" transform="rotate(-90 252.1 142.8)">+3V3</text>
<text x="37.5" y="148.9">R56</text>
<text x="93.4" y="148.9">R59</text>
<text x="161.9" y="148.9">R62</text>
<text x="217.8" y="148.9">R65</text>
<text x="37.5" y="153.7">220</text>
<text x="51.5" y="155.5">PC817XI</text>
<text x="76.6" y="154">10k</text>
<text x="93.4" y="153.7">220</text>
<text x="107.3" y="155.5">PC817XI</text>
<text x="132.5" y="154">10k</text>
<text x="161.9" y="153.7">220</text>
<text x="175.9" y="155.5">PC817XI</text>
<text x="201.1" y="154">10k</text>
<text x="217.8" y="153.7">220</text>
<text x="231.8" y="155.5">PC817XI</text>
<text x="256.9" y="154">10k</text>
<text x="31.1" y="158.1">GND</text>
<text x="76.1" y="158.8">R58</text>
<text x="87" y="158.1">GND</text>
<text x="131.9" y="158.8">R61</text>
<text x="155.6" y="158.1">GND</text>
<text x="200.5" y="158.8">R64</text>
<text x="211.4" y="158.1">GND</text>
<text x="256.4" y="158.8">R67</text>
<text x="81.9" y="163.1">GND</text>
<text x="137.8" y="163.1">GND</text>
<text x="206.4" y="163.1">GND</text>
<text x="262.2" y="163.1">GND</text>
</g>
<g font-size="2.1">
<text x="49.9" y="48.5">1</text>
<text x="49.9" y="53.6">2</text>
<text x="64.5" y="48.5">4</text>
<text x="64.5" y="53.6">3</text>
<text x="105.8" y="48.5">1</text>
<text x="105.8" y="53.6">2</text>
<text x="120.4" y="48.5">4</text>
<text x="120.4" y="53.6">3</text>
<text x="174.3" y="48.5">1</text>
<text x="174.3" y="53.6">2</text>
<text x="188.9" y="48.5">4</text>
<text x="188.9" y="53.6">3</text>
<text x="230.2" y="48.5">1</text>
<text x="230.2" y="53.6">2</text>
<text x="244.8" y="48.5">4</text>
<text x="244.8" y="53.6">3</text>
<text x="49.9" y="96.8">1</text>
<text x="49.9" y="101.8">2</text>
<text x="64.5" y="96.8">4</text>
<text x="64.5" y="101.8">3</text>
<text x="105.8" y="96.8">1</text>
<text x="105.8" y="101.8">2</text>
<text x="120.4" y="96.8">4</text>
<text x="120.4" y="101.8">3</text>
<text x="174.3" y="96.8">1</text>
<text x="174.3" y="101.8">2</text>
<text x="188.9" y="96.8">4</text>
<text x="188.9" y="101.8">3</text>
<text x="230.2" y="96.8">1</text>
<text x="230.2" y="101.8">2</text>
<text x="244.8" y="96.8">4</text>
<text x="244.8" y="101.8">3</text>
<text x="49.9" y="145">1</text>
<text x="64.5" y="145">4</text>
<text x="105.8" y="145">1</text>
<text x="120.4" y="145">4</text>
<text x="174.3" y="145">1</text>
<text x="188.9" y="145">4</text>
<text x="230.2" y="145">1</text>
<text x="244.8" y="145">4</text>
<text x="49.9" y="150.1">2</text>
<text x="64.5" y="150.1">3</text>
<text x="105.8" y="150.1">2</text>
<text x="120.4" y="150.1">3</text>
<text x="174.3" y="150.1">2</text>
<text x="188.9" y="150.1">3</text>
<text x="230.2" y="150.1">2</text>
<text x="244.8" y="150.1">3</text>
</g>
<g font-size="1.8">
<text x="29.7" y="49.5">ENC1A_IN/2.5A</text>
<text x="85.6" y="49.5">ENC1B_IN/2.5A</text>
<text x="154.1" y="49.5">ENC2A_IN/2.5A</text>
<text x="210" y="49.5">ENC2B_IN/2.5A</text>
<text x="73" y="54.6">ENC1A/2.2C</text>
<text x="128.9" y="54.6">ENC1B/2.1C</text>
<text x="197.5" y="54.6">ENC2A/2.2C</text>
<text x="253.3" y="54.6">ENC2B/2.1C</text>
<text x="29.7" y="97.8">ENC3A_IN/2.5A</text>
<text x="85.6" y="97.8">ENC3B_IN/2.5A</text>
<text x="154.1" y="97.8">ENC4A_IN/2.5A</text>
<text x="210" y="97.8">ENC4B_IN/2.5A</text>
<text x="73" y="102.8">ENC3A/2.1B</text>
<text x="128.9" y="102.8">ENC3B/2.1D</text>
<text x="197.5" y="102.8">ENC4A/2.1A</text>
<text x="253.3" y="102.8">ENC4B/2.1B</text>
<text x="29.7" y="146">ENC5A_IN/2.5B</text>
<text x="85.6" y="146">ENC5B_IN/2.5B</text>
<text x="154.1" y="146">ENC6A_IN/2.5B</text>
<text x="210" y="146">ENC6B_IN/2.5B</text>
<text x="73" y="151.1">ENC5A/2.2B</text>
<text x="128.9" y="151.1">ENC5B/2.1B</text>
<text x="197.5" y="151.1">ENC6A/2.2B</text>
<text x="253.3" y="151.1">ENC6B/2.1B</text>
</g>
</svg>
